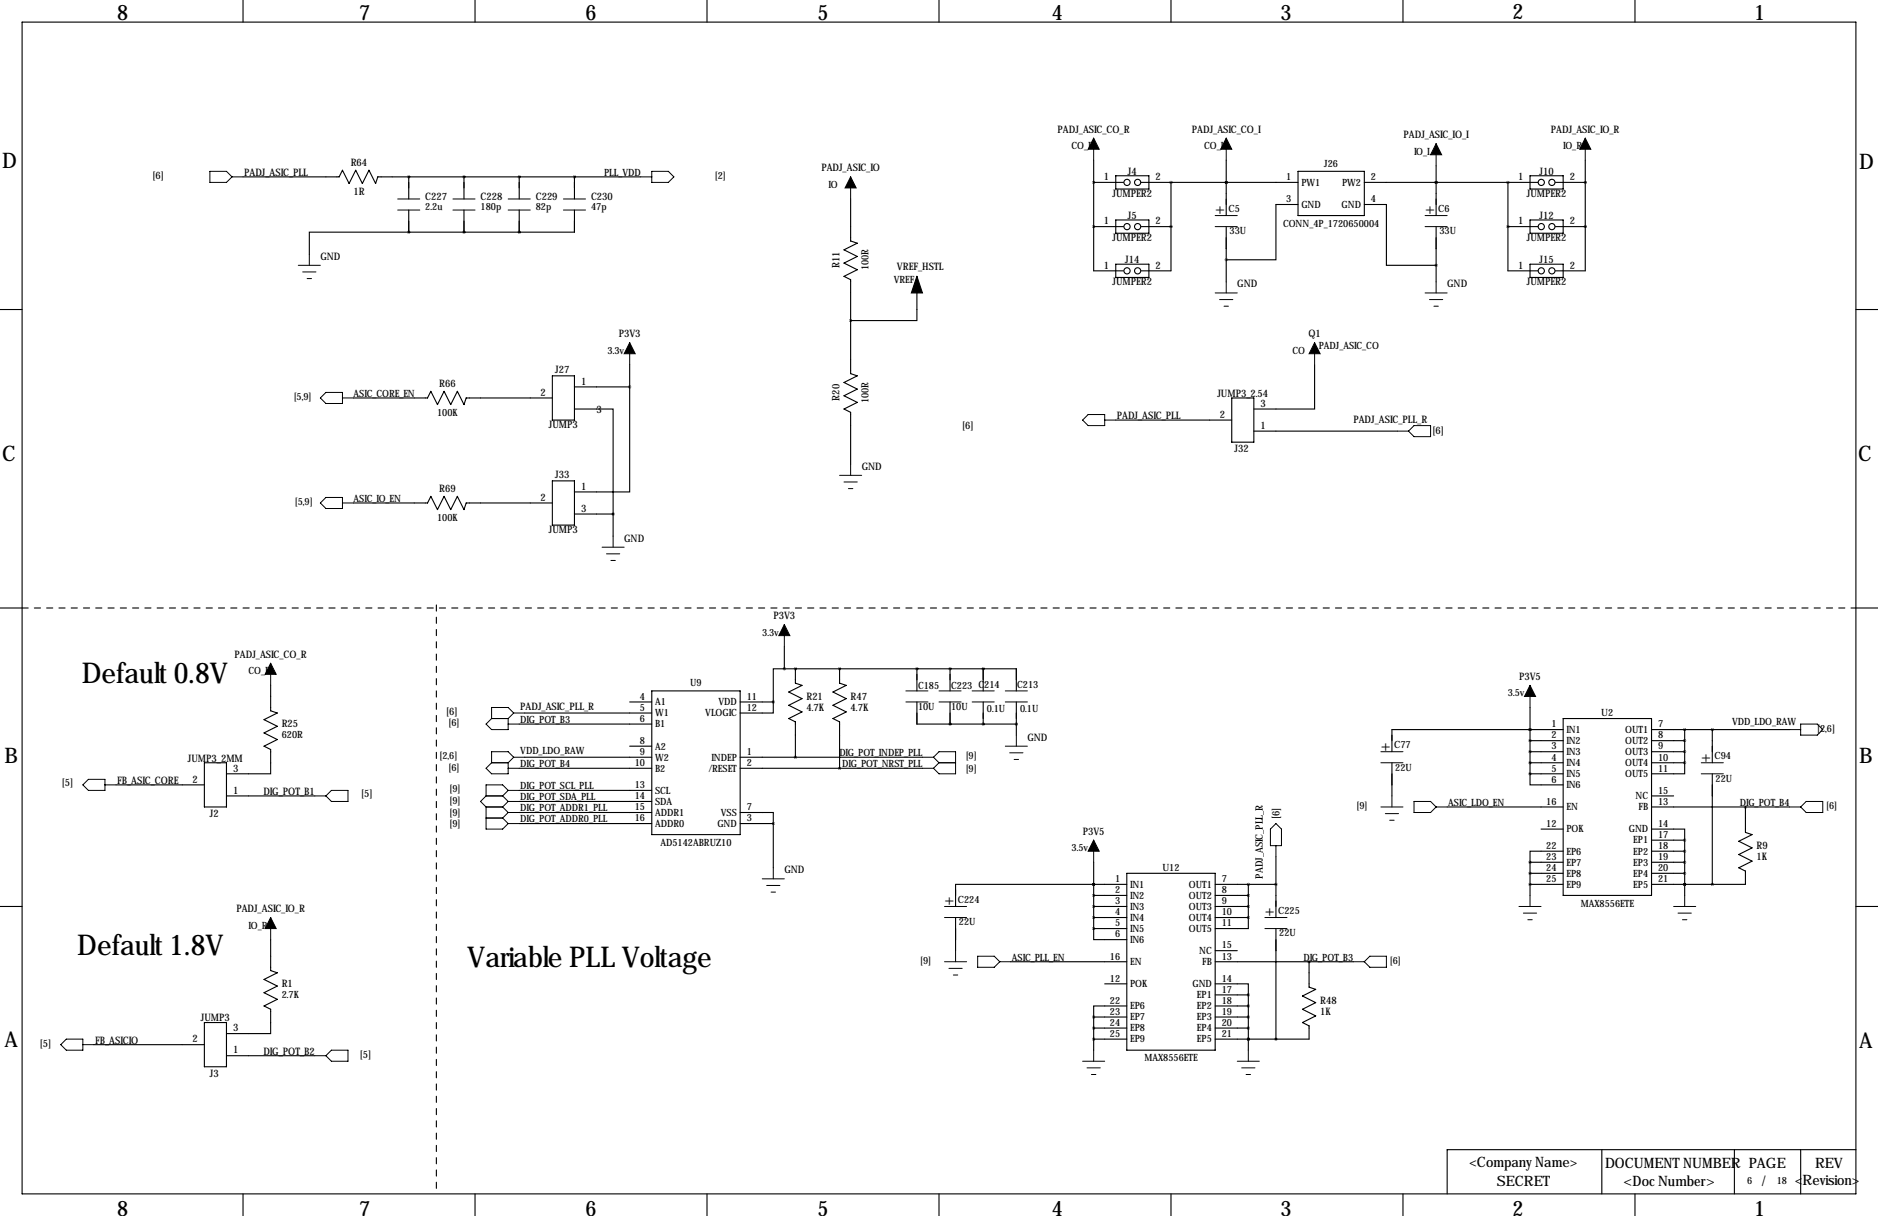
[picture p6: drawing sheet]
<svg xmlns="http://www.w3.org/2000/svg" width="432mm" height="279mm" viewBox="0 0 432 279" stroke-linecap="round" stroke-linejoin="round" font-family="sans-serif">
<g fill="none" stroke="#000" stroke-width=".25">
<path d="M5.1 5.1h421.6v269.2h-421.6zM55.9 0v5.1M109.2 0v5.1M162.6 0v5.1M215.9 0v5.1M269.2 0v5.1M322.6 0v5.1M375.9 0v5.1M251.5 36.8v25.4h6.8M281.9 36.8v12.7M298.4 39.4h15.3v10.1h-15.3zM330.2 38.1v11.4"/>
<path d="M364.5 36.8v25.4h-6.9M55.9 40.6h22.1l.7-1.5 1.6 3.1 1.5-3.1 1.5 3.1 1.5-3.1 1.6 3.1 .5-1.6h60.4M94 40.6h.1M94 53.3h.1M94 53.3h-22.9v5.1M94 40.6v5.1M94 48.3v5M106.7 40.6h.1M106.7 53.3h.1M106.7 40.6v5.1M106.7 48.3v5M119.4 40.6h.1"/>
<path d="M119.4 53.3h.1M119.4 40.6v5.1M119.4 48.3v5M132.1 40.6h.1M132.1 40.6v5.1M132.1 48.3v5h-38.1M195.6 45.7v9.7l1.5 .5-3 1.5 3 1.5-3 1.6 3 1.5-3 1.5 1.5 .8v21.6l1.5 .5-3 1.5 3 1.5-3 1.5 3 1.6-3 1.5 1.5 .7v12M251.5 41.9h.1M251.5 52.1h.1M251.5 41.9h6.8M251.5 52.1h6.8M256.5 40.4h7.7v3h-7.7z"/>
<path d="M256.5 50.5h7.7v3.1h-7.7zM262.4 41.9h36M262.4 52.1h6.8M269.2 41.9h.1M269.2 52.1h.1M269.2 41.9v20.3h-6.8M281.9 41.9h.1M281.9 52.1v12.7M298.4 47h-5v12.7h-11.5M313.7 47h5.1v14h11.4M313.7 41.9h39.9M330.2 41.9h.1"/>
<path d="M330.2 52.1v12.7M346.7 52.1h.1M346.7 41.9h.1M346.7 52.1h6.9M346.7 41.9v20.3h6.9M351.8 40.4h7.6v3h-7.6zM351.8 50.5h7.6v3.1h-7.6zM357.6 41.9h6.9M357.6 52.1h6.9M364.5 52.1h.1M364.5 41.9h.1M0 71.1h5.1"/>
<path d="M210.8 63.5v10.2h-15.2M256.5 60.7h7.7v3.1h-7.7zM351.8 60.7h7.6v3.1h-7.6zM426.7 71.1h5.1M81.3 91.4h17l.8-1.5 1.5 3.1 1.5-3.1 1.5 3.1 1.6-3.1 1.5 3.1 .5-1.6h19.8M127 86.4h5.1v10.1h-5.1zM132.1 94h8.9v24.1M132.1 88.9h12.7M144.8 88.9v24.1h-12.7M144.8 83.8v5.1M256.5 96.5h26.7M283.2 91.4h5.1v10.2h-5.1z"/>
<path d="M288.3 99.1h33M302.3 83.8v10.2h-14M81.3 115.6h17l.8-1.6 1.5 3.1 1.5-3.1 1.5 3.1 1.6-3.1 1.5 3.1 .5-1.5h19.8M127 110.5h5.1v10.2h-5.1zM132.1 118.1h8.9M141 118.1v5.1M0 139.7h5.1M426.7 139.7h5.1M62.2 157.5v5.8l1.6 .5-3.1 1.6 3.1 1.5-3.1 1.5 3.1 1.5-3.1 1.5 1.5 .8v5.6h-10.1M149.9 158.8h20.3v33h-20.3zM180.3 153.7h-2.5v7.6M180.3 153.7h53.4v5.1"/>
<path d="M180.3 148.6v5.1M182.9 153.7h.1M182.9 153.7v3.3l1.5 .5-3 1.5 3 1.5-3 1.6 3 1.5-3 1.5 1.5 .8v8.1M193 153.7h.1M193 153.7v3.3l1.6 .5-3.1 1.5 3.1 1.5-3.1 1.6 3.1 1.5-3.1 1.5 1.5 .8v10.6M210.8 153.7h.1M210.8 153.7v5.1M218.4 153.7h.1M218.4 153.7v5.1M226.1 153.7h.1M226.1 153.7v5.1M47 175.3h5.1v10.1h-5.1z"/>
<path d="M119.4 176.5h30.5M119.4 166.4h30.5M120.6 174h29.3M120.6 163.8h29.3M144.8 161.3h5.1M144.8 171.4h5.1M170.2 174h41.9M170.2 176.5h41.9M170.2 161.3h7.6M177.8 161.3v2.5h-7.6M210.8 161.3v5.1h22.9M218.4 166.4h.1"/>
<path d="M218.4 161.3v5.1M226.1 166.4h.1M226.1 161.3v5.1M233.7 166.4h.1M233.7 161.3v7.6M320 175.3v7.6M351.8 177.8v2.5h7.6M351.8 167.6h.1M351.8 175.3h7.6M351.8 177.8h7.6M351.8 170.2h7.6M351.8 172.7h7.6"/>
<path d="M351.8 162.6v15.2M359.4 165.1h20.3v40.6h-20.3zM359.4 167.6h-39.4v5.1M379.7 175.3h7.6M379.7 167.6h31.8M379.7 170.2h7.6M379.7 172.7h7.6M387.3 175.3v2.5h-7.6M387.3 167.6v7.7M393.7 167.6v7.7M393.7 177.8v25.4M26.7 180.3h20.3"/>
<path d="M52.1 182.9h20.3M119.4 189.2h30.5M119.4 186.7h30.5M119.4 181.6h30.5M119.4 184.1h30.5M170.2 186.7h7.6v2.5M170.2 189.2h7.6M177.8 189.2v10.2M251.5 198.1v15.3M293.4 196.8v14M332.7 185.4h26.7M351.8 198.1h7.6"/>
<path d="M351.8 198.1v7.6M354.3 190.5h5.1M359.4 195.6h-7.6v2.5M379.7 190.5h7.6v2.5M379.7 185.4h31.8M379.7 182.9h5.1M379.7 195.6h7.6M379.7 198.1h7.6M379.7 193h7.6M387.3 193v12.7M401.3 185.4v5.9l1.5 .5-3 1.5 3 1.5-3 1.5 3 1.6-3 1.5 1.5 .8v3h-21.6M0 208.3h5.1"/>
<path d="M62.2 215.9v7.1l1.6 .5-3.1 1.5 3.1 1.6-3.1 1.5 3.1 1.5-3.1 1.5 1.5 .8v5.6h-10.1M219.7 210.8v7.6M251.5 213.4v2.5h7.6M251.5 203.2h.1M251.5 208.3h7.6M251.5 205.7h7.6M251.5 210.8h7.6M251.5 213.4h7.6M259.1 200.7h20.3v40.6h-20.3zM259.1 203.2h-39.4v5.1M279.4 208.3h7.6M279.4 203.2h14"/>
<path d="M279.4 205.7h7.6M279.4 210.8h7.6M279.4 218.4h5.1M287 210.8v2.6h-7.6M287 203.2v7.6M293.4 213.4v25.4M351.8 200.7h7.6M351.8 203.2h7.6M379.7 200.7h7.6M387.3 203.2h.1M426.7 208.3h5.1M47 234.9h5.1v10.2h-5.1z"/>
<path d="M232.4 221h26.7M251.5 233.7h7.6M251.5 236.2h7.6M251.5 238.8h7.6M251.5 233.7v7.6M254 226.1h5.1M259.1 231.1h-7.6v2.6M279.4 226.1h7.6v2.5M279.4 221h31.7M279.4 231.1h7.6M279.4 233.7h7.6M279.4 236.2h7.6"/>
<path d="M279.4 228.6h7.6M287 238.8h.1M287 228.6v12.7M301 221v5.8l1.5 .5-3 1.6 3 1.5-3 1.5 3 1.5-3 1.5 1.5 .8v3.1h-21.6M21.6 240h25.4M52.1 242.6h20.3M55.9 274.3v5.1M109.2 274.3v5.1M162.6 274.3v5.1M215.9 274.3v5.1M269.2 274.3v5.1M322.6 274.3v5.1"/>
<path d="M368.3 264.2v10.1M375.9 274.3v5.1M398.8 264.2v10.1M414 264.2v10.1M426.7 264.2h-94v10.1"/>
<circle cx="259.1" cy="52.1" r=".71"/>
<circle cx="259.1" cy="41.9" r=".71"/>
<circle cx="261.6" cy="52.1" r=".71"/>
<circle cx="261.6" cy="41.9" r=".71"/>
<circle cx="354.4" cy="52.1" r=".71"/>
<circle cx="354.4" cy="41.9" r=".71"/>
<circle cx="356.8" cy="52.1" r=".71"/>
<circle cx="356.8" cy="41.9" r=".71"/>
<circle cx="259.1" cy="62.2" r=".71"/>
<circle cx="261.6" cy="62.2" r=".71"/>
<circle cx="354.4" cy="62.2" r=".71"/>
<circle cx="356.8" cy="62.2" r=".71"/>
</g>
<path d="M5.1 139.7h421.6M100.3 273v-134.6" fill="none" stroke="#000" stroke-width=".25" stroke-dasharray="1.4 1.4"/>
<g fill="none" stroke="#000" stroke-width=".23">
<path d="M48.3 39.4h3.8l1.2 1.2-1.2 1.3h-3.8zM149.9 39.4h3.8l1.2 1.2-1.2 1.3h-3.8zM251.5 31.8v5M281.9 31.8v5M330.2 33v5.1M364.5 31.8v5M53.3 40.6h2.6M71.1 58.4v2.6M91.4 45.7h5.1M91.4 48.3h5.1M104.1 45.7h5.1M104.1 48.3h5.1"/>
<path d="M116.8 45.7h5.1M116.8 48.3h5.1M129.5 45.7h5.1M129.5 48.3h5.1M147.3 40.6h2.6M195.6 40.6v5.1M279.4 49.5h5.1M279.4 52.1h5.1M327.7 49.5h5M327.7 52.1h5M68.6 61h5.1M69.6 62.5h3"/>
<path d="M70.6 64h1M144.8 78.7v5.1M279.4 67.3h5.1M280.4 68.8h3.1M281.4 70.4h1M281.9 64.8v2.5M302.3 78.7v5.1M327.7 67.3h5M328.7 68.8h3M329.7 70.4h1M330.2 64.8v2.5M74.9 90.2h3.8v2.5h-3.8l-1.2-1.3z"/>
<path d="M78.7 91.4h2.6M248.9 96.5l1.3-1.3h3.8v2.6h-3.8zM254 96.5h2.5M321.3 99.1h2.5M323.8 99.1l1.3-1.3h3.8v2.5h-3.8zM74.9 114.3h3.8v2.5h-3.8l-1.2-1.2zM78.7 115.6h2.6M193 109.2h5.1M194.1 110.7h3M195.1 112.3h1M195.6 106.7v2.5M138.4 125.7h5.1"/>
<path d="M139.4 127.3h3.1M140.5 128.8h1M141 123.2v2.5M62.2 152.4v5.1M180.3 143.5v5.1M208.3 158.8h5.1M215.9 158.8h5.1M223.5 158.8h5.1M231.1 158.8h5.1M351.8 157.5v5.1M20.3 179.1h3.8v2.5h-3.8l-1.3-1.3zM113 175.3h3.8"/>
<path d="M113 175.3l-1.2 1.2 1.2 1.3h3.8v-2.5M113 165.1l-1.2 1.3 1.2 1.2h3.8v-2.5M113 165.1h3.8M116.8 166.4h2.6M116.8 176.5h2.6M118.1 174l-1.3-1.3h-3.8v2.6M118.1 174h2.5M118.1 163.8h2.5M118.1 163.8l-1.3 1.3M118.1 163.8l-1.3-1.2h-3.8v2.5M118.1 174l-1.3 1.3M208.3 161.3h5.1"/>
<path d="M212.1 174h2.5M212.1 176.5h2.5M214.6 174l1.3-1.3h3.8v5.1h-3.8l-1.3-1.3M214.6 174l1.3 1.3M215.9 161.3h5.1M215.9 175.3h3.8M215.9 175.3l-1.3 1.2M223.5 161.3h5.1M231.1 161.3h5.1M231.1 171.4h5.1M232.2 173h3M233.2 174.5h1"/>
<path d="M233.7 168.9v2.5M317.5 172.7h5.1M317.5 175.3h5.1M391.2 175.3h5M391.2 177.8h5M411.5 167.6h2.5M414 166.4h3.8l1.3 1.2-1.3 1.3h-3.8zM24.1 180.3h2.6M72.4 182.9h2.5M74.9 182.9l1.3-1.3h3.8v2.5h-3.8zM111.8 182.9h3.8M111.8 185.4v5.1h3.8l1.2-1.3"/>
<path d="M111.8 182.9l-1.3 1.2 1.3 1.3M111.8 185.4h3.8M111.8 188h3.8M115.6 182.9l1.2 1.2M115.6 185.4l1.2 1.3M115.6 188l1.2 1.2M116.8 181.6l-1.2-1.3h-3.8v2.6M116.8 181.6h2.6M116.8 184.1h2.6M116.8 181.6l-1.2 1.3M116.8 184.1l-1.2 1.3M116.8 186.7h2.6"/>
<path d="M116.8 186.7l-1.2 1.3M116.8 189.2h2.6M177.8 199.4v2.5M251.5 193v5.1M293.4 194.3v2.5M293.4 189.2l1.2 1.3v3.8h-2.5v-3.8zM317.5 185.4h5.1M318.5 186.9h3.1M319.5 188.5h1M320 182.9v2.5M325.1 184.1h3.8l1.3 1.3-1.3 1.3h-3.8zM330.2 185.4h2.5"/>
<path d="M411.5 185.4h2.5M415.3 184.1h3.8v2.6h-3.8l-1.3-1.3zM62.2 210.8v5.1M175.3 201.9h5M176.3 203.5h3M177.3 205h1M217.2 208.3h5M217.2 210.8h5M219.7 218.4v2.6M224.8 219.7h3.8l1.3 1.3-1.3 1.2h-3.8zM290.8 210.8h5.1M290.8 213.4h5.1"/>
<path d="M315 219.7h3.8v2.5h-3.8l-1.3-1.2zM349.2 208.3h5.1M350.3 209.8h3M351.3 211.3h1M351.8 205.7v2.6M384.8 208.3h5.1M385.8 209.8h3.1M386.8 211.3h1.1M387.3 205.7v2.6M217.2 221h5M218.2 222.5h3M219.2 224h1"/>
<path d="M229.9 221h2.5M311.1 221h2.6M14 240l1.2-1.2h3.8v2.5h-3.8zM19 240h2.6M72.4 242.6h2.5M74.9 242.6l1.3-1.3h3.8v2.5h-3.8zM248.9 243.8h5.1M249.9 245.4h3.1M251 246.9h1M251.5 241.3v2.5M284.5 243.8h5.1M285.5 245.4h3"/>
<path d="M286.5 246.9h1M287 241.3v2.5"/>
</g>
<path d="M251.5 31.8l1.2 2.5h-2.5zM281.9 31.8l1.3 2.5h-2.5zM330.2 33l1.3 2.6h-2.6zM364.5 31.8l1.3 2.5h-2.6zM195.6 40.6l1.2 2.6h-2.5zM144.8 78.7l1.2 2.6h-2.5zM302.3 78.7l1.2 2.6h-2.5zM62.2 152.4l1.3 2.5h-2.5zM180.3 143.5l1.3 2.5h-2.5zM351.8 157.5l1.3 2.5h-2.6zM251.5 193l1.2 2.6h-2.5zM62.2 210.8l1.3 2.6h-2.5z" fill="#000" stroke="#000" stroke-width=".23"/>
<path d="M210.8 63.5l1.3 3.8h-2.6z" fill="#000" stroke="#000" stroke-width=".25"/>
<path d="M281.9 41.9a.05 .05 0 0 0 .1 0 .05 .05 0 0 0-.1 0zM281.9 41.9a.05 .05 0 0 0 .1 0 .05 .05 0 0 0-.1 0zM281.9 59.7a.05 .05 0 0 0 .1 0 .05 .05 0 0 0-.1 0zM218.4 166.4a.05 .05 0 0 0 .1 0 .05 .05 0 0 0-.1 0zM226 166.4a.05 .05 0 0 0 .1 0 .05 .05 0 0 0-.1 0zM218.4 153.7a.05 .05 0 0 0 .1 0 .05 .05 0 0 0-.1 0zM226 153.7a.05 .05 0 0 0 .1 0 .05 .05 0 0 0-.1 0zM193 153.7a.05 .05 0 0 0 .1 0 .05 .05 0 0 0-.1 0zM193 176.5a.05 .05 0 0 0 .1 0 .05 .05 0 0 0-.1 0zM180.3 153.7a.05 .05 0 0 0 .1 0 .05 .05 0 0 0-.1 0zM251.4 233.7a.05 .05 0 0 0 .1 0 .05 .05 0 0 0-.1 0zM251.4 236.2a.05 .05 0 0 0 .1 0 .05 .05 0 0 0-.1 0zM251.4 238.8a.05 .05 0 0 0 .1 0 .05 .05 0 0 0-.1 0zM251.4 205.7a.05 .05 0 0 0 .1 0 .05 .05 0 0 0-.1 0zM251.4 208.3a.05 .05 0 0 0 .1 0 .05 .05 0 0 0-.1 0zM251.4 210.8a.05 .05 0 0 0 .1 0 .05 .05 0 0 0-.1 0zM251.4 213.4a.05 .05 0 0 0 .1 0 .05 .05 0 0 0-.1 0zM251.4 203.2a.05 .05 0 0 0 .1 0 .05 .05 0 0 0-.1 0zM251.4 203.2a.05 .05 0 0 0 .1 0 .05 .05 0 0 0-.1 0zM293.3 238.8a.05 .05 0 0 0 .1 0 .05 .05 0 0 0-.1 0zM293.3 203.2a.05 .05 0 0 0 .1 0 .05 .05 0 0 0-.1 0zM387.3 193a.05 .05 0 0 0 .1 0 .05 .05 0 0 0-.1 0zM387.3 195.6a.05 .05 0 0 0 .1 0 .05 .05 0 0 0-.1 0zM387.3 198.1a.05 .05 0 0 0 .1 0 .05 .05 0 0 0-.1 0zM387.3 200.7a.05 .05 0 0 0 .1 0 .05 .05 0 0 0-.1 0zM387.3 203.2a.05 .05 0 0 0 .1 0 .05 .05 0 0 0-.1 0zM387.3 167.6a.05 .05 0 0 0 .1 0 .05 .05 0 0 0-.1 0zM387.3 170.2a.05 .05 0 0 0 .1 0 .05 .05 0 0 0-.1 0zM387.3 172.7a.05 .05 0 0 0 .1 0 .05 .05 0 0 0-.1 0zM387.3 175.3a.05 .05 0 0 0 .1 0 .05 .05 0 0 0-.1 0zM387.3 203.2a.05 .05 0 0 0 .1 0 .05 .05 0 0 0-.1 0zM251.4 41.9a.05 .05 0 0 0 .1 0 .05 .05 0 0 0-.1 0zM269.2 41.9a.05 .05 0 0 0 .1 0 .05 .05 0 0 0-.1 0zM269.2 52.1a.05 .05 0 0 0 .1 0 .05 .05 0 0 0-.1 0zM251.4 52.1a.05 .05 0 0 0 .1 0 .05 .05 0 0 0-.1 0zM140.9 118.1a.05 .05 0 0 0 .1 0 .05 .05 0 0 0-.1 0z" fill="#000" stroke="#000" stroke-width=".63"/>
<g font-size="6.6">
<text x="18.8" y="157">Default 0.8V</text>
<text x="17.8" y="219.5">Default 1.8V</text>
<text x="107.4" y="222.2">Variable PLL Voltage</text>
</g>
<g font-size="4.9">
<text x="26.9" y="4.6">8</text>
<text x="82.5" y="4.6">7</text>
<text x="134.6" y="4.6">6</text>
<text x="188" y="4.6">5</text>
<text x="241.8" y="4.6">4</text>
<text x="294.4" y="4.6">3</text>
<text x="347.7" y="4.3">2</text>
<text x="403.4" y="4.6">1</text>
<text x=".5" y="38.6">D</text>
<text x="427.5" y="38.9">D</text>
<text x=".5" y="105.9">C</text>
<text x="427.2" y="105.9">C</text>
<text x="1" y="175.3">B</text>
<text x="427.5" y="175.3">B</text>
<text x="1" y="240.5">A</text>
<text x="427.5" y="240.8">A</text>
<text x="26.9" y="279.3">8</text>
<text x="82.5" y="279.3">7</text>
<text x="134.6" y="279.3">6</text>
<text x="188" y="279.3">5</text>
<text x="241.8" y="279.3">4</text>
<text x="294.4" y="279.3">3</text>
<text x="347.7" y="279.3">2</text>
<text x="403.4" y="279.3">1</text>
</g>
<g font-size="3.6">
<text x="279.4" y="49.3">+</text>
<text x="327.7" y="49.3">+</text>
<text x="317.5" y="172.5">+</text>
<text x="391.2" y="175">+</text>
<text x="217.2" y="208">+</text>
<text x="290.8" y="210.6">+</text>
</g>
<g font-size="3.3">
<text x="337.9" y="268.1">&lt;Company Name&gt;</text>
<text x="369.1" y="268.5">DOCUMENT NUMBER PAGE</text>
<text x="417.3" y="268.5">REV</text>
<text x="344.2" y="272.5">SECRET</text>
<text x="373.3" y="272.5">&lt;Doc Number&gt;</text>
<text x="405.1" y="272.5">/</text>
<text x="412.7" y="272.4">&lt;Revision&gt;</text>
</g>
<g font-size="2.4">
<text x="243.2" y="30.5">PADJ_ASIC_CO_R</text>
<text x="274.1" y="30.5">PADJ_ASIC_CO_I</text>
<text x="322.7" y="31.8">PADJ_ASIC_IO_I</text>
<text x="356.6" y="30.5">PADJ_ASIC_IO_R</text>
<text x="35.1" y="41.2">[6]</text>
<text x="56.1" y="40.4">PADJ_ASIC_PLL</text>
<text x="80.6" y="38.1">R64</text>
<text x="188.9" y="39.4">PADJ_ASIC_IO</text>
<text x="253.8" y="41.4">1</text>
<text x="259.3" y="40.1">J4</text>
<text x="265.7" y="41.4">2</text>
<text x="349" y="41.4">1</text>
<text x="354" y="40.1">J10</text>
<text x="360.9" y="41.4">2</text>
<text x="81.3" y="44.8">1R</text>
<text x="97.8" y="46">C227</text>
<text x="110.5" y="46">C228</text>
<text x="123.2" y="46">C229</text>
<text x="135.9" y="46">C230</text>
<text x="255.8" y="45.3">JUMPER2</text>
<text x="351" y="45.3">JUMPER2</text>
<text x="253.8" y="51.6">1</text>
<text x="259.3" y="50.3">J5</text>
<text x="265.7" y="51.6">2</text>
<text x="349" y="51.6">1</text>
<text x="354" y="50.3">J12</text>
<text x="360.9" y="51.6">2</text>
<text x="73.7" y="59.7">GND</text>
<text x="255.8" y="55.4">JUMPER2</text>
<text x="351" y="55.4">JUMPER2</text>
<text x="193" y="61.6" transform="rotate(-90 193 61.6)">R11</text>
<text x="206.2" y="62">VREF_HSTL</text>
<text x="253.8" y="61.7">1</text>
<text x="255.8" y="65.6">JUMPER2</text>
<text x="258.7" y="60.5">J14</text>
<text x="265.7" y="61.7">2</text>
<text x="349" y="61.7">1</text>
<text x="351" y="65.6">JUMPER2</text>
<text x="354" y="60.5">J15</text>
<text x="360.9" y="61.7">2</text>
<text x="284.5" y="66">GND</text>
<text x="332.7" y="66">GND</text>
<text x="142.3" y="77.5">P3V3</text>
<text x="300.8" y="77.5">Q1</text>
<text x="101" y="88.9">R66</text>
<text x="127.7" y="85.6">J27</text>
<text x="133.6" y="88.4">1</text>
<text x="124.3" y="90.9">2</text>
<text x="137.2" y="95">3</text>
<text x="193" y="92.1" transform="rotate(-90 193 92.1)">R20</text>
<text x="279.9" y="91.2">JUMP3_2.54</text>
<text x="289.8" y="93.5">3</text>
<text x="126.2" y="98.4">JUMP3</text>
<text x="221.2" y="98.6">[6]</text>
<text x="256.8" y="96.3">PADJ_ASIC_PLL</text>
<text x="280.5" y="96">2</text>
<text x="289.8" y="98.6">1</text>
<text x="311.2" y="97.3">PADJ_ASIC_PLL_R</text>
<text x="329.4" y="99.6">[6]</text>
<text x="198.1" y="107.9">GND</text>
<text x="283.9" y="103.9">J32</text>
<text x="101" y="113">R69</text>
<text x="127.7" y="109.7">J33</text>
<text x="133.6" y="112.5">1</text>
<text x="124.3" y="115.1">2</text>
<text x="133.6" y="117.6">3</text>
<text x="126.2" y="122.5">JUMP3</text>
<text x="143.5" y="124.5">GND</text>
<text x="177.8" y="142.2">P3V3</text>
<text x="53.9" y="151.1">PADJ_ASIC_CO_R</text>
<text x="185.4" y="160.8">R21</text>
<text x="195.6" y="160.8">R47</text>
<text x="349.3" y="156.2">P3V5</text>
<text x="64.8" y="167.1">R25</text>
<text x="102.6" y="164.4">[6]</text>
<text x="119.6" y="163.1">PADJ_ASIC_PLL_R</text>
<text x="185.4" y="163.4">4.7K</text>
<text x="195.6" y="163.4">4.7K</text>
<text x="236.2" y="170.2">GND</text>
<text x="43.2" y="175">JUMP3_2MM</text>
<text x="44.2" y="179.8">2</text>
<text x="53.6" y="177.3">3</text>
<text x="14.2" y="180.7">[5]</text>
<text x="26.9" y="180.1">FB_ASIC_CORE</text>
<text x="53.6" y="182.4">1</text>
<text x="60.6" y="182.6">DIG_POT_B1</text>
<text x="83" y="183.2">[5]</text>
<text x="48.3" y="187.8">J2</text>
<text x="248.9" y="191.8">P3V5</text>
<text x="294.2" y="188.3" transform="rotate(-90 294.2 188.3)">[6]</text>
<text x="403.9" y="195.1">R9</text>
<text x="403.9" y="197.7">1K</text>
<text x="180.3" y="200.7">GND</text>
<text x="290.4" y="201.9" transform="rotate(-90 290.4 201.9)">PADJ_ASIC_PLL_R</text>
<text x="54.4" y="209.5">PADJ_ASIC_IO_R</text>
<text x="64.8" y="226.8">R1</text>
<text x="303.5" y="230.6">R48</text>
<text x="303.5" y="233.2">1K</text>
<text x="21.8" y="239.8">FB_ASICIO</text>
<text x="44.2" y="239.5">2</text>
<text x="46.2" y="234.7">JUMP3</text>
<text x="53.6" y="237">3</text>
<text x="9.1" y="240.6">[5]</text>
<text x="53.6" y="242.1">1</text>
<text x="60.6" y="242.3">DIG_POT_B2</text>
<text x="82.8" y="243.1">[5]</text>
<text x="48.3" y="247.5">J3</text>
</g>
<g font-size="2.3">
<text x="246.4" y="34.3">CO_R</text>
<text x="276.9" y="34.3">CO_I</text>
<text x="325.1" y="35.6">IO_I</text>
<text x="359.4" y="34.3">IO_R</text>
<text x="138.9" y="40.4">PLL_VDD</text>
<text x="164.4" y="41.2">[2]</text>
<text x="295.7" y="41.4">1</text>
<text x="304.5" y="38.4">J26</text>
<text x="315.2" y="41.4">2</text>
<text x="190.5" y="43.2">IO</text>
<text x="295.7" y="46.5">3</text>
<text x="299.2" y="42.7">PW1</text>
<text x="299.2" y="47.8">GND</text>
<text x="308.4" y="47.8">GND</text>
<text x="308.6" y="42.7">PW2</text>
<text x="315.2" y="46.5">4</text>
<text x="97.8" y="48.3">2.2u</text>
<text x="110.5" y="48.3">180p</text>
<text x="123.2" y="48.3">82p</text>
<text x="135.9" y="48.3">47p</text>
<text x="282.4" y="48.8">C5</text>
<text x="282.7" y="53.9">33U</text>
<text x="295" y="52.1">CONN_4P_1720650004</text>
<text x="330.7" y="48.8">C6</text>
<text x="331" y="53.9">33U</text>
<text x="199.7" y="62.1" transform="rotate(-90 199.7 62.1)">100R</text>
<text x="205.5" y="65">VREF</text>
<text x="139.7" y="81.3">3.3v</text>
<text x="297.2" y="81.3">CO</text>
<text x="303.2" y="80.3">PADJ_ASIC_CO</text>
<text x="67.5" y="92">[5,9]</text>
<text x="81.3" y="91.2">ASIC_CORE_EN</text>
<text x="100.5" y="95.5">100K</text>
<text x="199.7" y="92.6" transform="rotate(-90 199.7 92.6)">100R</text>
<text x="67.8" y="116.1">[5,9]</text>
<text x="81.3" y="115.3">ASIC_IO_EN</text>
<text x="100.5" y="119.6">100K</text>
<text x="175.3" y="146">3.3v</text>
<text x="57.1" y="154.9">CO_R</text>
<text x="147.1" y="160.8">4</text>
<text x="158.7" y="157.7">U9</text>
<text x="171.7" y="160.8">11</text>
<text x="211.1" y="158.2">C185</text>
<text x="218.7" y="158.2">C223 C214</text>
<text x="233.9" y="158">C213</text>
<text x="346.7" y="160">3.5v</text>
<text x="103.1" y="166.9">[6]</text>
<text x="119.6" y="166.1">DIG_POT_B3</text>
<text x="147.1" y="163.3">5</text>
<text x="147.1" y="165.9">6</text>
<text x="150.6" y="162.1">A1</text>
<text x="150.6" y="164.6">W1</text>
<text x="150.6" y="167.1">B1</text>
<text x="162.2" y="164.6">VLOGIC</text>
<text x="165.2" y="162.1">VDD</text>
<text x="171.7" y="163.3">12</text>
<text x="211.1" y="163.1">10U</text>
<text x="218.7" y="163.1">10U</text>
<text x="226.9" y="163.6">0.1U</text>
<text x="234.5" y="163.6">0.1U</text>
<text x="356.7" y="167.1">1</text>
<text x="368.2" y="164.6">U2</text>
<text x="381.3" y="167.1">7</text>
<text x="398.3" y="166.6">VDD_LDO_RAW</text>
<text x="64.8" y="169.7">620R</text>
<text x="119.6" y="173.2">VDD_LDO_RAW</text>
<text x="147.1" y="170.9">8</text>
<text x="147.1" y="173.5">9</text>
<text x="150.6" y="172.2">A2</text>
<text x="171.7" y="173.5">1</text>
<text x="193" y="173.7">DIG_POT_INDEP_PLL</text>
<text x="320.5" y="172">C77</text>
<text x="356.7" y="169.7">2</text>
<text x="356.7" y="172.2">3</text>
<text x="360.2" y="168.4">IN1</text>
<text x="360.2" y="170.9">IN2</text>
<text x="360.2" y="173.5">IN3</text>
<text x="373.7" y="168.4">OUT1</text>
<text x="373.7" y="170.9">OUT2</text>
<text x="373.7" y="173.5">OUT3</text>
<text x="381.3" y="169.7">8</text>
<text x="381.3" y="172.2">9</text>
<text x="417.8" y="168.2">[2,6]</text>
<text x="101.1" y="174.5">[2,6]</text>
<text x="103.1" y="177">[6]</text>
<text x="119.6" y="176.3">DIG_POT_B4</text>
<text x="146" y="176">10</text>
<text x="150.6" y="174.8">W2</text>
<text x="150.6" y="177.3">B2</text>
<text x="163" y="177.3">/RESET</text>
<text x="163.6" y="174.8">INDEP</text>
<text x="171.7" y="176">2</text>
<text x="193.6" y="176.3">DIG_POT_NRST_PLL</text>
<text x="222" y="174.5">[9]</text>
<text x="222" y="177.3">[9]</text>
<text x="320.8" y="177">22U</text>
<text x="356.7" y="174.8">4</text>
<text x="356.7" y="177.3">5</text>
<text x="356.7" y="179.8">6</text>
<text x="360.2" y="176">IN4</text>
<text x="360.2" y="178.6">IN5</text>
<text x="373.7" y="176">OUT4</text>
<text x="373.7" y="178.6">OUT5</text>
<text x="381.3" y="174.8">10</text>
<text x="381.3" y="177.3">11</text>
<text x="394.2" y="174.5">C94</text>
<text x="394.5" y="179.6">22U</text>
<text x="103.4" y="181.9">[9]</text>
<text x="103.4" y="184.7">[9]</text>
<text x="119.6" y="181.4">DIG_POT_SCL_PLL</text>
<text x="119.6" y="183.9">DIG_POT_SDA_PLL</text>
<text x="146" y="181.1">13</text>
<text x="146" y="183.6">14</text>
<text x="150.6" y="182.4">SCL</text>
<text x="150.6" y="184.9">SDA</text>
<text x="311.9" y="185.9">[9]</text>
<text x="333" y="185.2">ASIC_LDO_EN</text>
<text x="355.5" y="184.9">16</text>
<text x="360.2" y="181.1">IN6</text>
<text x="376.1" y="183.6">NC</text>
<text x="381.3" y="182.4">15</text>
<text x="381.3" y="184.9">13</text>
<text x="400" y="185.2">DIG_POT_B4</text>
<text x="419.9" y="185.9">[6]</text>
<text x="103.4" y="187.5">[9]</text>
<text x="103.4" y="190">[9]</text>
<text x="119.6" y="186.4">DIG_POT_ADDR1_PLL</text>
<text x="119.6" y="189">DIG_POT_ADDR0_PLL</text>
<text x="146" y="186.2">15</text>
<text x="146" y="188.7">16</text>
<text x="150.6" y="187.5">ADDR1</text>
<text x="150.6" y="190">ADDR0</text>
<text x="164.9" y="190">GND</text>
<text x="165.7" y="187.5">VSS</text>
<text x="171.7" y="188.7">3</text>
<text x="171.7" y="186.2">7</text>
<text x="355.5" y="190">12</text>
<text x="360.2" y="186.2">EN</text>
<text x="360.2" y="191.3">POK</text>
<text x="374.5" y="191.3">GND</text>
<text x="376.7" y="186.2">FB</text>
<text x="381.3" y="190">14</text>
<text x="151.8" y="194.3">AD5142ABRUZ10</text>
<text x="246.4" y="195.6">3.5v</text>
<text x="355.5" y="195.1">22</text>
<text x="355.5" y="197.6">23</text>
<text x="360.2" y="196.3">EP6</text>
<text x="375.5" y="193.8">EP1</text>
<text x="375.5" y="196.3">EP2</text>
<text x="381.3" y="192.5">17</text>
<text x="381.3" y="195.1">18</text>
<text x="381.3" y="197.6">19</text>
<text x="256.4" y="202.7">1</text>
<text x="259.8" y="204">IN1</text>
<text x="267.3" y="200.2">U12</text>
<text x="273.4" y="204">OUT1</text>
<text x="280.9" y="202.7">7</text>
<text x="355.5" y="200.2">24</text>
<text x="355.5" y="202.7">25</text>
<text x="360.2" y="198.9">EP7</text>
<text x="360.2" y="201.4">EP8</text>
<text x="360.2" y="204">EP9</text>
<text x="375.5" y="198.9">EP3</text>
<text x="375.5" y="201.4">EP4</text>
<text x="375.5" y="204">EP5</text>
<text x="381.3" y="200.2">20</text>
<text x="381.3" y="202.7">21</text>
<text x="220.2" y="207.5">C224</text>
<text x="256.4" y="205.2">2</text>
<text x="256.4" y="207.8">3</text>
<text x="259.8" y="206.5">IN2</text>
<text x="259.8" y="209">IN3</text>
<text x="273.4" y="206.5">OUT2</text>
<text x="273.4" y="209">OUT3</text>
<text x="280.9" y="205.2">8</text>
<text x="280.9" y="207.8">9</text>
<text x="363.4" y="208.3">MAX8556ETE</text>
<text x="57.1" y="213.4">IO_R</text>
<text x="220.5" y="212.6">22U</text>
<text x="256.4" y="210.3">4</text>
<text x="256.4" y="212.9">5</text>
<text x="256.4" y="215.4">6</text>
<text x="259.8" y="211.6">IN4</text>
<text x="259.8" y="214.1">IN5</text>
<text x="273.4" y="211.6">OUT4</text>
<text x="273.4" y="214.1">OUT5</text>
<text x="280.9" y="210.3">10</text>
<text x="280.9" y="212.9">11</text>
<text x="293.9" y="210.1">C225</text>
<text x="294.1" y="215.1">22U</text>
<text x="211.6" y="221.5">[9]</text>
<text x="232.7" y="220.7">ASIC_PLL_EN</text>
<text x="255.2" y="220.5">16</text>
<text x="259.8" y="216.7">IN6</text>
<text x="259.8" y="221.7">EN</text>
<text x="275.7" y="219.2">NC</text>
<text x="276.4" y="221.7">FB</text>
<text x="280.9" y="217.9">15</text>
<text x="280.9" y="220.5">13</text>
<text x="299.7" y="220.7">DIG_POT_B3</text>
<text x="319.6" y="221.5">[6]</text>
<text x="255.2" y="225.6">12</text>
<text x="259.8" y="226.8">POK</text>
<text x="274.2" y="226.8">GND</text>
<text x="280.9" y="225.6">14</text>
<text x="64.8" y="229.4">2.7K</text>
<text x="255.2" y="230.6">22</text>
<text x="255.2" y="233.2">23</text>
<text x="259.8" y="231.9">EP6</text>
<text x="275.2" y="229.4">EP1</text>
<text x="275.2" y="231.9">EP2</text>
<text x="280.9" y="228.1">17</text>
<text x="280.9" y="230.6">18</text>
<text x="280.9" y="233.2">19</text>
<text x="255.2" y="235.7">24</text>
<text x="255.2" y="238.3">25</text>
<text x="259.8" y="234.4">EP7</text>
<text x="259.8" y="237">EP8</text>
<text x="259.8" y="239.5">EP9</text>
<text x="275.2" y="234.4">EP3</text>
<text x="275.2" y="237">EP4</text>
<text x="275.2" y="239.5">EP5</text>
<text x="280.9" y="235.7">20</text>
<text x="280.9" y="238.3">21</text>
<text x="263.1" y="243.8">MAX8556ETE</text>
<text x="401.7" y="272">6</text>
<text x="408.5" y="272">18</text>
</g>
</svg>
